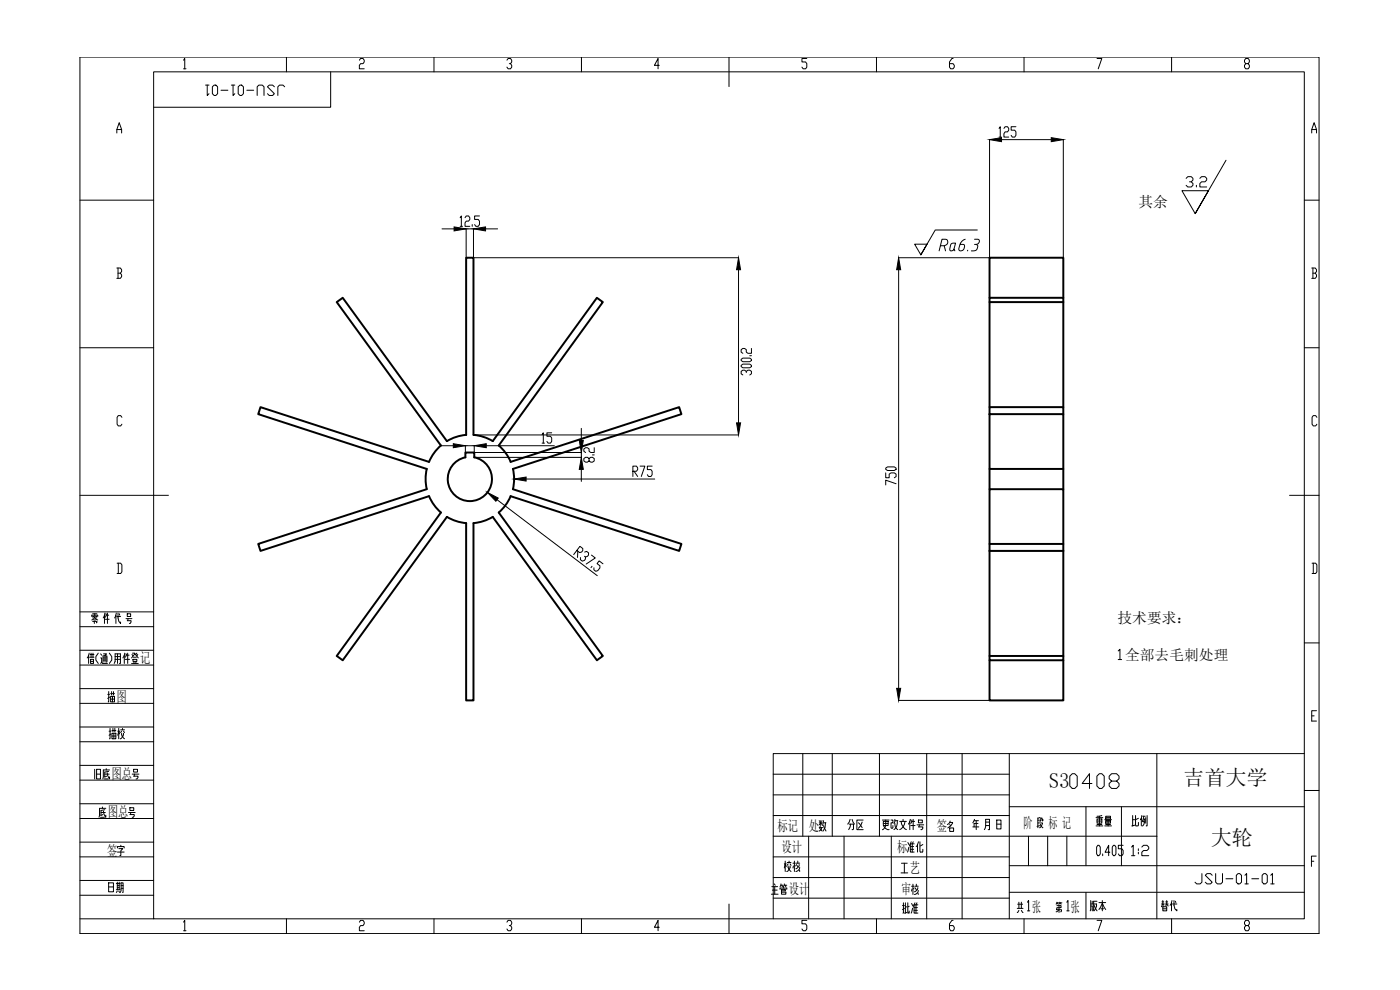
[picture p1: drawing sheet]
<svg xmlns="http://www.w3.org/2000/svg" width="420mm" height="297mm" viewBox="0 0 420 297" stroke-linecap="round" stroke-linejoin="round" font-family="sans-serif">
<!-- layer: 5 -->
<g fill="none" stroke="#000" stroke-width=".3">
<path d="M86 17.1v4.5M130.2 17.1v4.5M174.5 17.1v4.5M218.8 17.1v8.9M263 17.1v4.5M307.3 17.1v4.5M351.6 17.1v4.5M99.2 21.6v10.6h-53.1M24 60.1h22.1M391.4 60.1h4.5M24 104.3h22.1M391.4 104.3h4.5"/>
<path d="M24 148.6h26.6M387 148.6h8.9M391.4 192.9h4.5M391.4 226.1h-159.3v49.6M391.4 237.2h4.5M24 275.7h367.4v-254.1h-345.3v254.1M86 275.7v4.4M130.2 275.7v4.4M174.5 275.7v4.4M218.8 271.3v8.8M263 275.7v4.4M307.3 275.7v4.4"/>
<path d="M351.6 275.7v4.4"/>
</g>
<!-- layer: 9 -->
<path d="M24 17.1h371.9v263h-371.9z" fill="none" stroke="#000" stroke-width=".3"/>
<!-- layer: 10 -->
<g fill="none" stroke="#000" stroke-width=".3">
<path d="M55.1 18.1l.3-.5v3M107.9 18.1l.3-.5h.8l.3 .5v.5l-.3 .5h-.8l-.3 .5v1h1.4M152.1 18.1l.4-.5h.7l.4 .5v.5l-.4 .5h-.3M153.2 19.1l.4 .5v.5l-.4 .5h-.7l-.4-.5M197.9 19.6h-1.5l1.1-2v3M242.1 17.6h-1.4v1h1.1l.3 .5v1l-.3 .5h-.8l-.3-.5M286 17.6h-.3l-.7 1v1.5l.3 .5h.7l.4-.5v-.5l-.4-.5h-1M329.2 17.6h1.5l-1.1 3M373.9 19.1l-.4-.5v-.5l.4-.5h.7l.4 .5v.5l-.4 .5h-.7l-.4 .5v.5l.4 .5h.7l.4-.5v-.5l-.4-.5M35.1 39.9v-1l.7-2.1 .7 2.1v1M35.1 38.9h1.4M55.1 20.6h.7"/>
<path d="M299.8 38.5l.4-.5v3.1M301.3 38.5l.4-.5h.7l.3 .5v.6l-.3 .5h-.7l-.4 .5v1h1.4M304.9 38h-1.4v1.1h1l.4 .5v1l-.4 .5h-.7l-.3-.5M393.7 39.9v-1l.7-2.1 .7 2.1v1M393.7 38.9h1.4M297 41.9v35.4M299.8 41.1h.8M300.6 41.9h14.9M319.1 41.9v35.4M132.7 68.7h3.6M138.1 65.3l.4-.5v3.1M138.1 67.9h.7"/>
<path d="M139.6 65.3l.3-.5h.7l.4 .5v.5l-.4 .5h-.7l-.3 .6v1h1.4M139.9 77.3v-8.6h2.2v8.6M141.7 67.4v.5M142.2 77.3h79.4M143.9 64.8h-1.5v1h1.1l.4 .5v1.1l-.4 .5h-.7l-.4-.5M145.7 68.7h3.6M269.7 77.3h27.2M35.1 80.4h1l.4 .5v.6l-.4 .5M35.4 82h.7l.4 .5v.5l-.4 .5h-1M35.4 80.4v3.1M221.6 80.9v46M269.7 80.9v125.6"/>
<path d="M393.7 80.4h1l.4 .5v.6l-.4 .5M394 82h.7l.4 .5v.5l-.4 .5h-1M394 80.4v3.1M222.4 109.6l.5-.4h2.1l.5 .4v.4l-.5 .3h-2.1l-.5-.3zM222.4 107.8l.5-.4h2.1l.5 .4v.4l-.5 .3h-2.1l-.5-.3zM224 111.8v-.4l-.5-.3h-.6l-.5 .3v.7l.5 .4M224 111.4l.5-.3h.5l.5 .3v.7l-.5 .4M225 106.7h.5M225.5 104.5v1.5h-1l-.5-.4v-.7l-.5-.4h-.6l-.5 .4v.7l.5 .4M36.6 125.2l-.4-.5h-.7l-.4 .5v2.1l.4 .5h.7l.4-.5M132.4 133.7h3.6M139.7 135.7v-2h2.6v2"/>
<path d="M142.2 130.5h79.4M142.4 135.8h32.1v1.4h-32.1M145.9 133.7h20.5M162.7 130.4l.4-.5v3.1M162.7 133h.7M165.6 129.9h-1.5v1h1.1l.4 .5v1l-.4 .6h-.7l-.4-.6M174.5 128.5v3.7M176.8 137.6l.5-.4h.5l.5 .4v.7l-.5 .4h-.5l-.5-.4v-.7l-.5-.4h-.5l-.6 .4v.7l.6 .4h.5l.5-.4M177.8 136.5h.5M178.3 134.3v1.5h-1l-.5-.4v-.7l-.5-.4h-.5l-.6 .4v.7l.6 .4M192.1 139.9h1.4l-1 3.1M195.7 139.9h-1.4v1h1.1l.3 .5v1l-.3 .6h-.8l-.3-.6"/>
<path d="M395.2 125.2l-.3-.5h-.8l-.3 .5v2.1l.3 .5h.8l.3-.5M149.2 149.9l30 22.8M157.9 143.7h38.6M174.5 140.8v3.6M189.9 141.4h1.1l.4-.5v-.5l-.4-.5h-1.1v3.1M190.3 141.4l1.1 1.6M265.8 141.9v1.4h1.1v-1l.5-.4h1l.5 .4v.7l-.5 .3M265.8 140.4l.5-.3h2.1l.5 .3v.4l-.5 .4h-2.1l-.5-.4zM268.9 145.1l-3.1-1v1.4M35.1 169h1.1l.4 .5v2.1l-.4 .5h-1.1M35.5 169v3.1M173.1 165.1l.9 .7 .6-.2 .3-.4v-.6l-.9-.7-1.8 2.5"/>
<path d="M173.4 165.4l-.1 1.9M175.5 165.6l.6-.2 .5 .5v.6l-.3 .4-.6 .2-.3-.2M175.7 167.1v.7l-.3 .4-.6 .2-.6-.5v-.6M177.5 166.5l1.2 .9-2.8 1.8M177.7 169.9l-.3 .4M181 169.2l-1.2-.9-.6 .8 .9 .7-.1 .6-.6 .8-.6 .2-.6-.4 .1-.6M393.8 169h1.1l.3 .5v2.1l-.3 .5h-1.1M394.1 169v3.1M24 199.5h22.1M24 195.1h22.1M24 188h22.1M24 183.6h22.1"/>
<path d="M26.6 196.6v2.5M26.7 196l-.5 1.4M26.9 197.2h1.3M27 196.4h1.2M27.2 197.8h.9v1.3h-.9zM27.2 198.4h.9M27.3 196v1.2M27.5 186l.6-.2 .3-.6 .4 .6 .5 .2M27.5 185v-.4h1.8v.4M27.8 186.4h1.3l-.2 .4M27.8 185.4h.3M27.8 185h.4"/>
<path d="M27.8 184.2h1.3M27.9 196v1.2M28.2 186h.5M28.3 186.4v.7M28.4 184.2v1M28.7 185h.4M28.8 185.4h.3M29.5 196l-.7 1v1l.7 1.1M30.2 197.4h.3v1.3l-.3 .4M30.2 196.2l.3 .4M30.5 198.7l.3 .4h1.4M30.9 198.7v-1.9h1.2l-.2 1.9"/>
<path d="M30.9 197.4h1.2M30.9 198h1.2M31.1 196.2h.8l-.4 .6v1.9M31.4 184.6v2.5M31.4 196.6l.1 .2M31.5 183.9l-.5 1.5M31.6 185.8h1.2M31.9 184.6l-.3 .6M31.9 184.2v.4h.7M32.2 183.9v3.2M32.8 196l.7 1v1l-.7 1.1M34.3 199.1l.3-.7v-2.2h1.5v2.9h-.2"/>
<path d="M34.6 197.8h1.5M34.6 197h1.5M34.8 184.6v2.5M34.9 183.9l-.5 1.5M35 185h1.2M35.3 196.2v2.9M35.4 183.9l.3 2.5 .5 .7v-.5M35.8 184.2l.1 .4M37.3 196.6v2.5M37.5 196l-.6 1.4M37.6 197.8h1.3M37.8 185.6h1.8"/>
<path d="M37.9 196.6l-.3 .6M37.9 196.2v.4h.8M38.2 184.2h1v.8h-1zM38.2 186.2h1.1l-.2 .9h-.3M38.3 196v3.1M38.4 185.6l-.1 .6M39.5 199.1h2M39.6 196.4l.3 .4M39.8 196h.7v.2l-1 1.2M39.9 197.8h1.2v.6h-1.2zM40.1 197.2h.8M40.2 198.4v.7"/>
<path d="M40.5 196.2l1 1.2M40.8 198.4v.7M41.1 196l-.3 .4M41.3 196.4l-.2 .4M24 211h22.1M24 206.6h22.1M24 218.1h22.1M269.7 210.1h27.2M393.7 214.8h.7M395.1 213.2h-1.4v3.2h1.4M24 222.6h22.1M24 234.1h22.1"/>
<path d="M24 229.6h22.1M232.1 232.3h70.8M232.1 238.5h70.8M240.9 226.1v24.8M249.8 226.1v24.8M263.9 226.1v24.8M278.1 226.1v49.6M288.7 226.1v49.6M302.9 226.1v49.6M347.2 226.1v49.6M24 245.6h22.1M24 241.2h22.1"/>
<path d="M24 257.1h22.1M24 252.7h22.1M35.2 254.4v-.4h2.1v.4M35.2 255.7h2.1M35.7 254.6h1.1l-.5 .7v1.4h-.3M36.3 253.6v.4M232.1 257.1h70.8M232.1 244.7h70.8M232.1 250.9h115.1M242.7 250.9v24.8M245.9 246.9h.8M245.9 248.3h1"/>
<path d="M245.9 246.2l.1 .3M246.2 247.9l-.2 .6 .7 .9M246.3 246.2v1.5M246.6 247.3l-.3-.4-.4 .6M246.6 248.3l-.1 .6-.6 .5M246.7 246.2l-.1 .3M247.2 247.7l.7 1.7M247.2 246.9h.7M247.2 246.2l-.3 1.5M247.7 246.9l-.1 1.4-.6 1.1M253.3 250.9v24.8M267.5 250.9v24.8"/>
<path d="M285 246.8h.9v.2l-.6 .8-.9 .6M285 248.4h1.2v1.1h-1.2zM285 247.4l.3 .4M285.2 246.3l-.5 .9-.4 .2M292 248.1h1.8M292.3 246.2h1.3M292.5 245.8l-.5 1.1M293 246.2v2.7M293.5 247.1h-1.2v1M295.4 248.9l.4-1v-2.1h1.2v3.1h-.4M295.8 246.7h1.2M295.8 247.7h1.2"/>
<path d="M299.1 246h1.3v2.7h-1.3zM299.1 247.3h1.3M302.9 242h88.5M302.9 259.7h88.5M311.5 246.1h.5M311.5 246.9h.5M312 247.7l-.8 .2M312.1 245.3l-.6 .2v2.9M312.2 246.9h.7v.2l-.4 .8-.5 .5M312.2 247.3l.8 1.1M313 245.9v.4h-.3v-.8h-.3l-.3 1M325.9 242v17.7"/>
<path d="M329.5 253.6h.3l.4 .6v2l-.4 .5h-.3l-.4-.5v-2zM330.9 256.2v.5M333.1 255.7h-1.5l1.1-2.1v3.1M334.2 253.6h.3l.4 .6v2l-.4 .5h-.3l-.4-.5v-2zM336.6 242v17.7M337.1 253.6h-1.5v1.1h1.1l.4 .5v1l-.4 .5h-.7l-.4-.5M393.6 258.4h.7M395 256.9h-1.4v3.1M24 264.2h22.1M24 268.6h22.1M55.1 276.7l.3-.6v3.2M55.1 279.3h.7"/>
<path d="M107.9 276.7l.3-.6h.8l.3 .6v.5l-.3 .5h-.8l-.3 .5v1.1h1.4M152.1 276.7l.4-.6h.7l.4 .6v.5l-.4 .5h-.3M153.2 277.7l.4 .5v.5l-.4 .6h-.7l-.4-.6M197.9 278.2h-1.5l1.1-2.1v3.2M231.5 268.3h2M231.6 266h1.8M231.8 267.1h1.4M232.1 263.3h70.8M232.1 269.5h70.8M232.4 265.2l.2 .4M232.5 266v2.3M234.1 266.9v-.4h2v.4"/>
<path d="M234.4 265.2l-.3 .8M234.4 265.6h.6M234.5 267.3h1.2v-.4h-1.2v1.4h1.3v-.6h-1.3M234.7 265.6l.1 .4M235.1 266.2v.3M235.4 265.2l-.3 .8M235.4 265.6h.7M235.7 265.6l.1 .4M242.1 276.1h-1.4v1.1h1.1l.3 .5v1l-.3 .6h-.8l-.3-.6M273.6 265.9h.7M273.7 266.7l-.1 .7M274 265.3v3.1"/>
<path d="M274.1 266.5l.2 .2M274.6 266.3l.4 .6M274.6 265.9h1M275 265.3v.6M275.4 266.3a1.21 1.21 0 0 1-1 1.3M275.6 267.2a1.14 1.14 0 0 1-1.2 1.2M286 276.1h-.3l-.7 1.1v1.5l.3 .6h.7l.4-.6v-.5l-.4-.5h-1M302.9 267.7h88.5M329.2 276.1h1.5l-1.1 3.2M373.9 277.7l-.4-.5v-.5l.4-.6h.7l.4 .6v.5l-.4 .5h-.7l-.4 .5v.5l.4 .6h.7l.4-.6v-.5l-.4-.5"/>
</g>
<!-- layer: SLD-0 -->
<path d="M308.7 250.9v8.8M314.4 250.9v8.8M320.2 250.9v8.8" fill="none" stroke="#000" stroke-width=".3"/>
<!-- layer: 0 -->
<g fill="none" stroke="#000" stroke-width=".59">
<path d="M297 89.4v-12.1h22.1v12.1M297 90.6h22.1M132.3 133.7l-31.2-43.1 1.8-1.2 31.2 43a13 13 0 0 1 5.8-1.9v-53.2h2.2v53.2a12.9 12.9 0 0 1 5.8 1.9l31.2-43 1.8 1.2-31.2 43.1M132.3 133.7a13.6 13.6 0 0 0-3.6 4.9l-50.5-16.4-.7 2.1 50.6 16.4a13.6 13.6 0 0 0 0 6.1l-50.6 16.4 .7 2.1 50.6-16.4a13.6 13.6 0 0 0 3.5 4.9l-31.2 43 1.8 1.3 31.2-43a13.4 13.4 0 0 0 5.8 1.9v53.1h2.2v-53.1a13.4 13.4 0 0 0 5.8-1.9l31.2 43 1.8-1.3-31.2-43a13.3 13.3 0 0 0 3.6-4.9M139.7 137.2a6.6 6.6 0 0 0-4.2 10.2 6.6 6.6 0 0 0 11 0 6.6 6.6 0 0 0-4.2-10.2v-1.4h-2.6v1.4M149.7 133.7a13.3 13.3 0 0 1 3.6 4.9M153.2 138.6l50.6-16.4 .7 2.1-50.6 16.4a13 13 0 0 1 0 6.1l50.6 16.4-.7 2.1-50.6-16.4M297 124.3h22.1v16.4h-22.1zM297 124.3v-2.1h22.1v2.1M297 122.2v-32.8h22.1v32.8M297 140.7v6.1M319.1 140.7v6.1"/>
<path d="M297 165.3v-2.1h22.1v2.1M297 163.2v-16.4h22.1v16.4M297 165.3v31.5h22.1v-31.5M297 165.3h22.1M297 196.8v1.3h22.1v-1.3M297 198.1v12h22.1v-12"/>
</g>
<!-- layer: 10 -->
<g fill="#000" stroke="#000" stroke-width=".3">
<path d="M297 41.9l3.6-.6v1.2zM315.5 41.3l3.6 .6-3.6 .6zM136.3 68.1l3.6 .6-3.6 .6zM142.1 68.7l3.6-.6v1.2zM221.6 77.3l.7 3.6h-1.2zM269.7 77.3l.6 3.6h-1.2zM136 133.1l3.7 .6-3.7 .6zM142.3 133.7l3.6-.6v1.2zM173.8 132.2h1.3l-.6 3.6zM221.1 126.9h1.2l-.7 3.6zM146.3 147.8l3.2 1.6-.7 1zM154.3 143.7l3.6-.6v1.2z"/>
<path d="M174.5 137.2l.6 3.6h-1.3zM269.1 206.5h1.2l-.6 3.6z"/>
</g>
<!-- layer: 0 -->
<path d="M335.6 195.3l.5-.5v3.1M335.6 197.9h1" fill="none" stroke="#000" stroke-width=".3"/>
<path d="M367.9 48.1l-9.2 16 4-6.9h-8l4 6.9M293.3 69h-12.6l-4.3 7.5 1.8-3.2h-3.7l1.9 3.2" fill="none" stroke="#000" stroke-width=".3"/>
<text font-size="7.9" x="320" y="237.8">0408</text>
<text font-size="7.1" x="280.5" y="76.6">Ra6.3</text>
<g font-size="6.6">
<text x="60.3" y="30">JSU-01-01</text>
<text x="354.9" y="57.5">3.2</text>
<text x="31.4" y="223">描校</text>
<text x="27.2" y="234.9">旧底图总号号</text>
<text x="28.6" y="246.6">底图总号号</text>
<text x="253.3" y="250.1">分区</text>
<text x="263.5" y="250.1">更改文件号</text>
<text x="327.7" y="249.1">重量</text>
<text x="338.3" y="249.1">比例</text>
<text x="270.9" y="256.8">准化</text>
<text x="338.3" y="257.9">1:2</text>
<text x="234.2" y="262.8">校核</text>
<text x="31.4" y="269.2">日期</text>
<text x="357.4" y="266.3">JSU-01-01</text>
<text x="269.5" y="275.2">批准</text>
<text x="326" y="274.5">版本</text>
<text x="347.5" y="274.5">替代</text>
</g>
<g font-size="6.3">
<text x="314.7" y="236.6">S3</text>
<text x="355.1" y="235.4">吉首大学</text>
<text x="363.4" y="253.5">大轮</text>
</g>
<g font-size="5.3">
<text x="35.3" y="211.7" transform="rotate(-90 35.3 211.7)">描图</text>
<text x="273.4" y="263.2" transform="rotate(-90 273.4 263.2)">工艺</text>
</g>
<g font-size="4.9">
<text x="308" y="275.2" transform="rotate(-90 308 275.2)">共 张</text>
<text x="319.6" y="275.2" transform="rotate(-90 319.6 275.2)">第 张</text>
</g>
<g font-size="4.4">
<text x="341.7" y="62">其余</text>
<text x="335.4" y="187">技术要求：</text>
<text x="337.7" y="197.9">全部去毛刺处理</text>
<text x="42.1" y="199.1">记</text>
<text x="34.9" y="210.6">图</text>
<text x="33.5" y="233.7">图总</text>
<text x="32.3" y="245.2">图总</text>
<text x="233.3" y="249.5">标记</text>
<text x="242.8" y="249.4">处</text>
<text x="281.2" y="249.5">签</text>
<text x="307.1" y="248.4">阶</text>
<text x="314.6" y="248.4">标 记</text>
<text x="32.1" y="256.7">签</text>
<text x="234.6" y="255.6">设计</text>
<text x="269.2" y="255.7">标</text>
<text x="273" y="261.9">艺</text>
<text x="236.7" y="268.3">设计</text>
<text x="270.5" y="268.4">审</text>
<text x="309.8" y="273.8">张</text>
<text x="321.4" y="273.8">张</text>
</g>
</svg>
